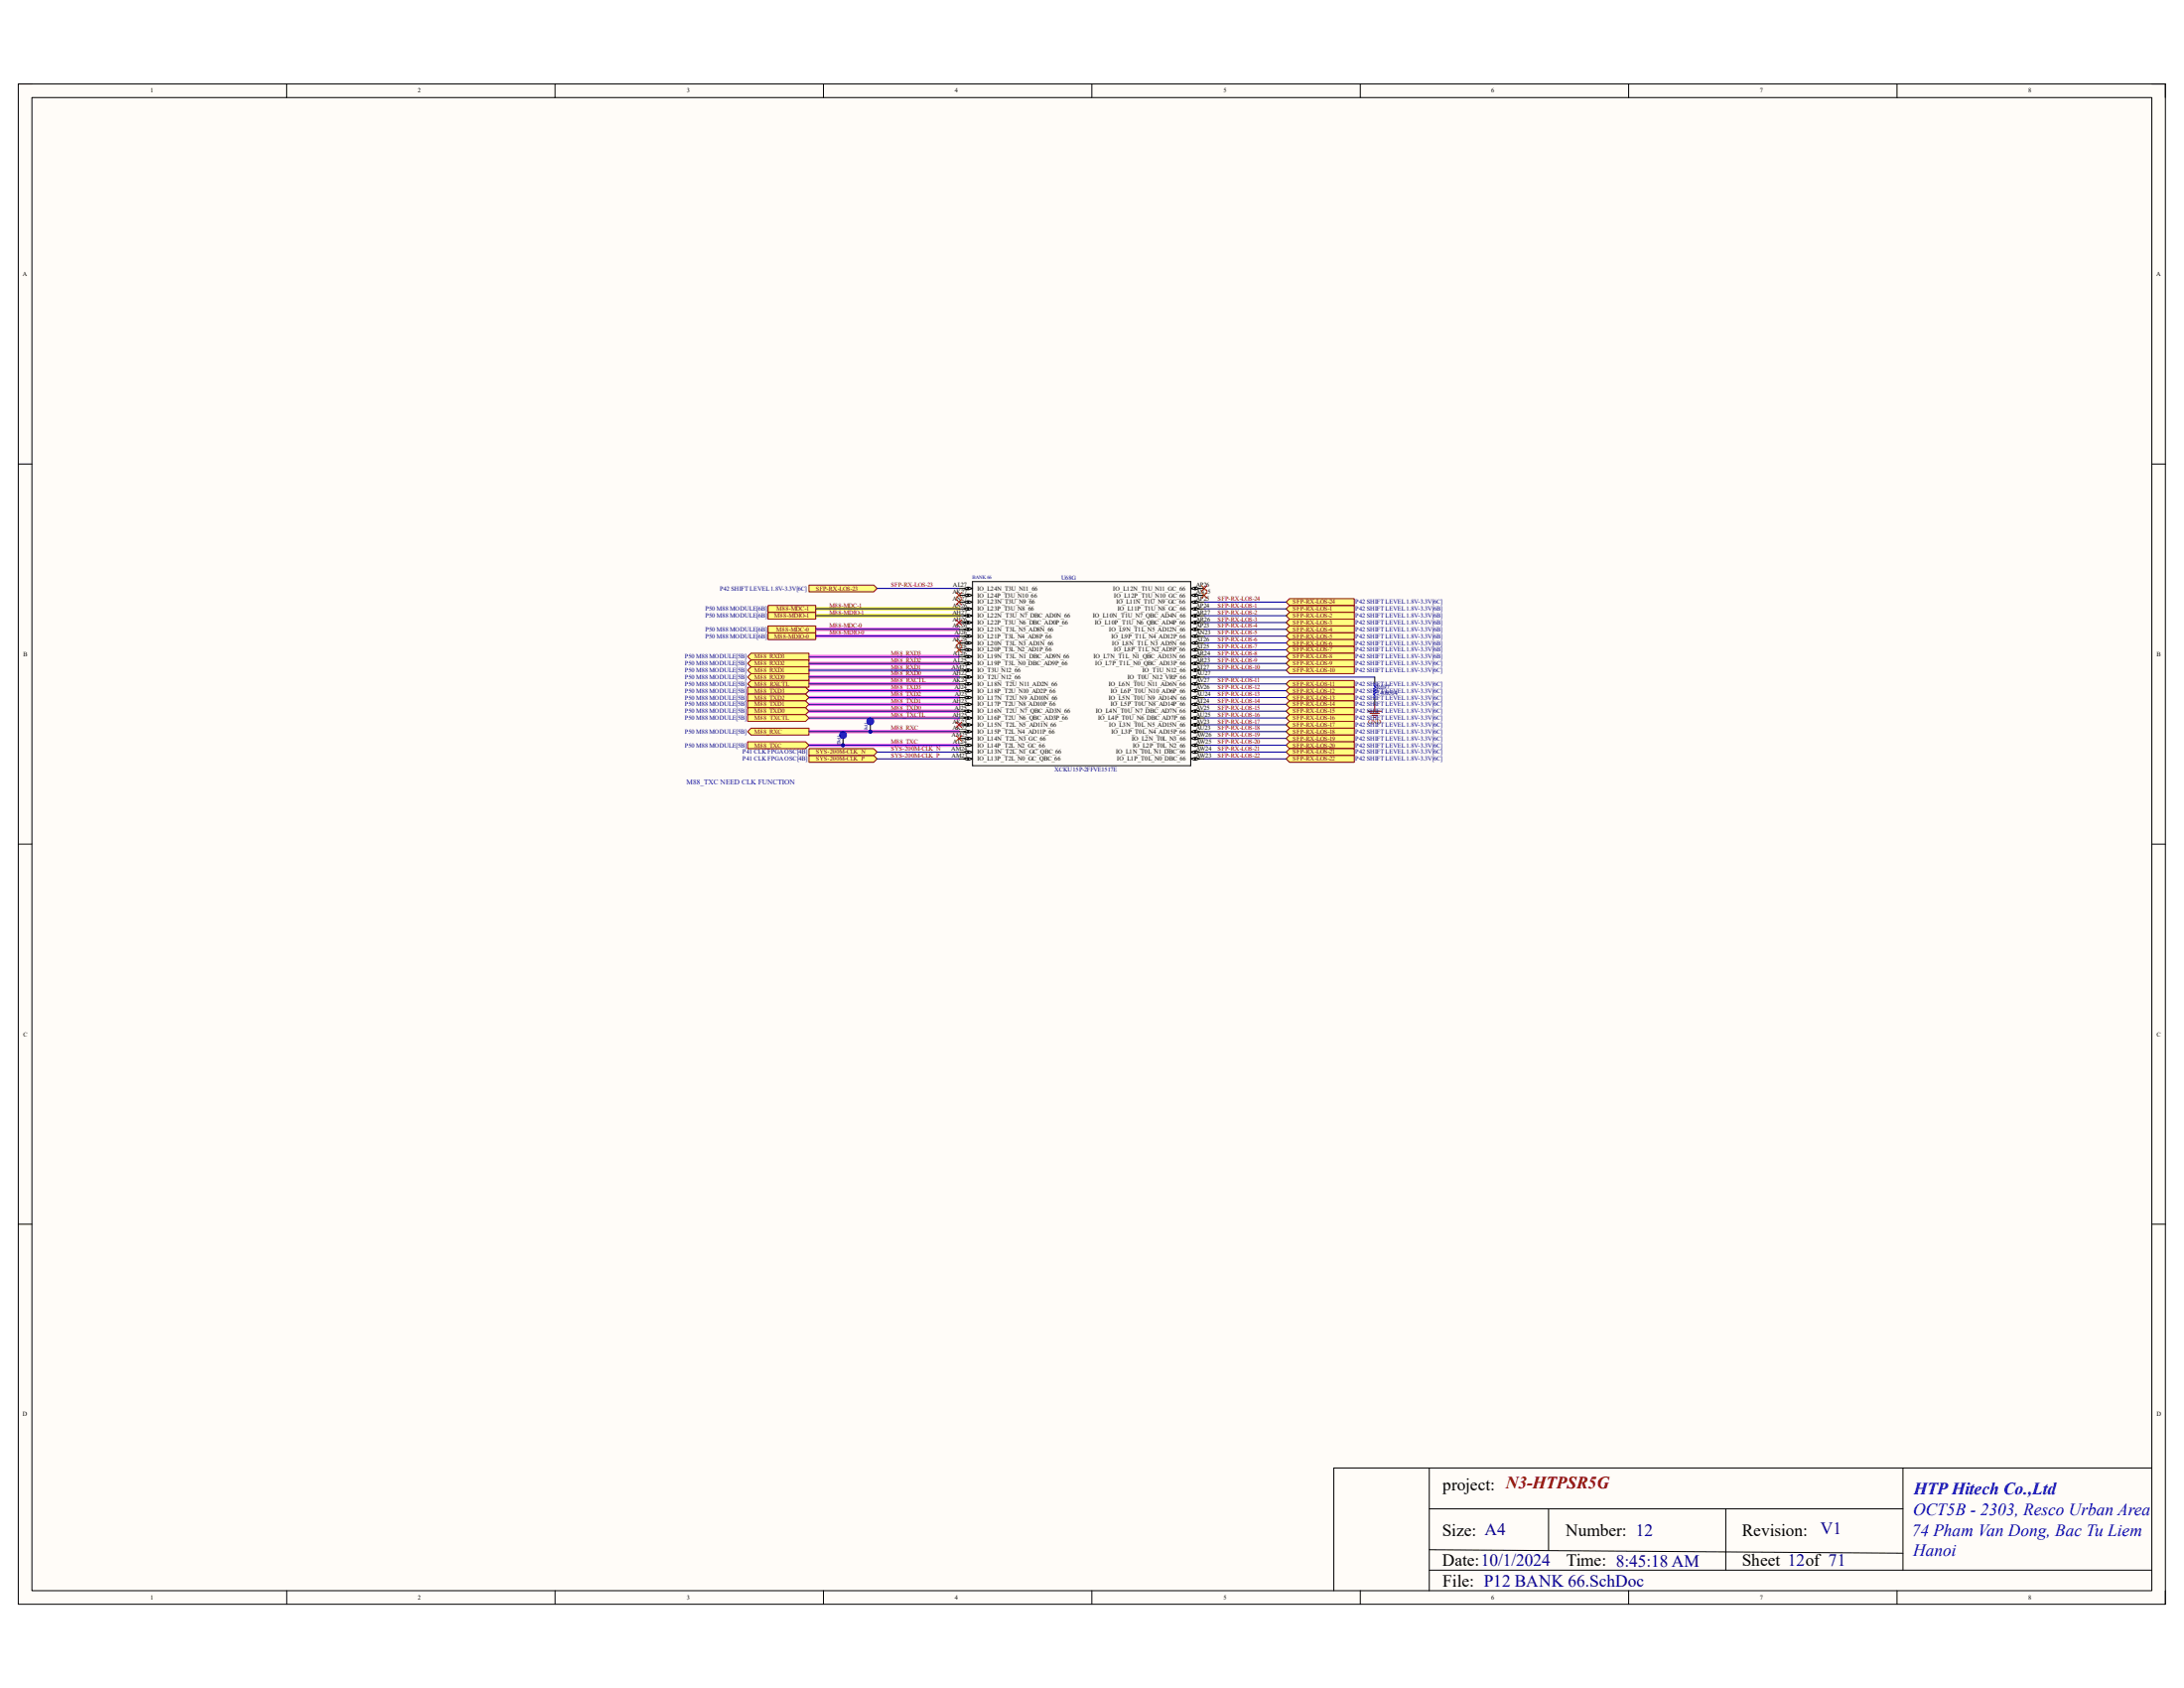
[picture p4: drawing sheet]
<svg xmlns="http://www.w3.org/2000/svg" width="279mm" height="216mm" viewBox="0 0 279 216" stroke-linecap="round" stroke-linejoin="round" font-family="sans-serif">
<path d="M2.3 10.7h274.7v194.5h-274.7z" fill-rule="evenodd" fill="#fffcf8"/>
<path d="M2.3 10.7h274.7v194.5h-274.7z" fill="none" stroke="#000" stroke-width=".13"/>
<path d="M4.1 12.5h271.2v191h-271.2z" fill-rule="evenodd" fill="#fffcf8"/>
<g fill="none" stroke="#000" stroke-width=".13">
<path d="M2.3 10.7h1.8M4.1 12.5h271.2v191h-271.2zM36.7 10.7v1.8M71 10.7v1.8M105.3 10.7v1.8M139.7 10.7v1.8M174 10.7v1.8M208.4 10.7v1.8M242.7 10.7v1.8M275.3 10.7h1.7v1.8M2.3 59.3h1.8M275.3 59.4h1.7"/>
<path d="M124.4 74.4h27.9v23.5h-27.9zM152.3 97.1h1.8M175.9 86.6v.9M175.9 89.2v.9M2.3 108h1.8M275.3 108h1.7M2.3 156.6h1.8M275.3 156.6h1.7M182.8 187.8v15.7M182.8 193h60.6M182.8 198.2l60.6 .5M198.1 193v5.3"/>
<path d="M220.8 193v7.8M243.4 187.8v13M275.3 187.8h-104.7v15.7M36.7 203.5v1.7M71 203.5v1.7M105.3 203.5v1.7M139.7 203.5v1.7M174 203.5v1.7M182.8 200.8h92.5M208.4 203.5v1.7M242.7 203.5v1.7M277 203.5v1.7"/>
</g>
<g fill="none" stroke="#ff6eff" stroke-width=".42">
<path d="M103.5 95.3h19.2M103.5 93.6h19.2M103.5 91.8h19.2M103.5 91h19.2M103.5 90.1h19.2M103.5 89.2h19.2M103.5 88.3h19.2M103.5 87.5h19.2M103.5 86.6h19.2M103.5 85.7h19.2M103.5 84.9h19.2M103.5 84h19.2"/>
<path d="M104.4 81.4h18.3M104.4 80.5h18.3"/>
</g>
<path d="M104.4 78.8h18.3M104.4 77.9h18.3" fill="none" stroke="#ff0" stroke-width=".42"/>
<path d="M175.9 87.5v.3l.1 .1-.3 .2 .3 .2-.3 .1 .3 .2-.3 .2 .2 .1v.3" fill="none" stroke="#00f" stroke-width=".13"/>
<path d="M175 91h1.7M175.3 91.2h1.2M175.5 91.5h.7M175.8 91.7h.2M175.9 90.1v.9" fill="none" stroke="#800000" stroke-width=".13"/>
<path d="M152.3 97.1l.5-.2v.3z" fill="#f8fcff"/>
<path d="M152.3 97.1l.5-.2v.3z" fill="none" stroke="#000" stroke-width=".13"/>
<path d="M152.9 96.9l.6 .2-.6 .1z" fill="#f8fcff"/>
<path d="M152.3 96.2h1.8M152.9 96.9l.6 .2-.6 .1z" fill="none" stroke="#000" stroke-width=".13"/>
<path d="M152.3 96.2l.5-.2v.4z" fill="#f8fcff"/>
<path d="M152.3 96.2l.5-.2v.4z" fill="none" stroke="#000" stroke-width=".13"/>
<path d="M152.9 96l.6 .2-.6 .2z" fill="#f8fcff"/>
<path d="M152.3 95.3h1.8M152.9 96l.6 .2-.6 .2z" fill="none" stroke="#000" stroke-width=".13"/>
<path d="M152.3 95.3l.5-.2v.4z" fill="#f8fcff"/>
<path d="M152.3 95.3l.5-.2v.4z" fill="none" stroke="#000" stroke-width=".13"/>
<path d="M152.9 95.1l.6 .2-.6 .2z" fill="#f8fcff"/>
<path d="M152.3 94.4h1.8M152.9 95.1l.6 .2-.6 .2z" fill="none" stroke="#000" stroke-width=".13"/>
<path d="M152.3 94.4l.5-.1v.3z" fill="#f8fcff"/>
<path d="M152.3 94.4l.5-.1v.3z" fill="none" stroke="#000" stroke-width=".13"/>
<path d="M152.9 94.3l.6 .1-.6 .2z" fill="#f8fcff"/>
<path d="M152.3 93.6h1.8M152.9 94.3l.6 .1-.6 .2z" fill="none" stroke="#000" stroke-width=".13"/>
<path d="M152.3 93.6l.5-.2v.3z" fill="#f8fcff"/>
<path d="M152.3 93.6l.5-.2v.3z" fill="none" stroke="#000" stroke-width=".13"/>
<path d="M152.9 93.4l.6 .2-.6 .1z" fill="#f8fcff"/>
<path d="M152.3 92.7h1.8M152.9 93.4l.6 .2-.6 .1z" fill="none" stroke="#000" stroke-width=".13"/>
<path d="M152.3 92.7l.5-.2v.4z" fill="#f8fcff"/>
<path d="M152.3 92.7l.5-.2v.4z" fill="none" stroke="#000" stroke-width=".13"/>
<path d="M152.9 92.5l.6 .2-.6 .2z" fill="#f8fcff"/>
<path d="M152.3 91.8h1.8M152.9 92.5l.6 .2-.6 .2z" fill="none" stroke="#000" stroke-width=".13"/>
<path d="M152.3 91.8l.5-.1v.3z" fill="#f8fcff"/>
<path d="M152.3 91.8l.5-.1v.3z" fill="none" stroke="#000" stroke-width=".13"/>
<path d="M152.9 91.7l.6 .1-.6 .2z" fill="#f8fcff"/>
<path d="M152.3 91h1.8M152.9 91.7l.6 .1-.6 .2z" fill="none" stroke="#000" stroke-width=".13"/>
<path d="M152.3 91l.5-.2v.3z" fill="#f8fcff"/>
<path d="M152.3 91l.5-.2v.3z" fill="none" stroke="#000" stroke-width=".13"/>
<path d="M152.9 90.8l.6 .2-.6 .1z" fill="#f8fcff"/>
<path d="M152.3 90.1h1.8M152.9 90.8l.6 .2-.6 .1z" fill="none" stroke="#000" stroke-width=".13"/>
<path d="M152.3 90.1l.5-.2v.4z" fill="#f8fcff"/>
<path d="M152.3 90.1l.5-.2v.4z" fill="none" stroke="#000" stroke-width=".13"/>
<path d="M152.9 89.9l.6 .2-.6 .2z" fill="#f8fcff"/>
<path d="M152.3 89.2h1.8M152.9 89.9l.6 .2-.6 .2z" fill="none" stroke="#000" stroke-width=".13"/>
<path d="M152.3 89.2l.5-.2v.4z" fill="#f8fcff"/>
<path d="M152.3 89.2l.5-.2v.4z" fill="none" stroke="#000" stroke-width=".13"/>
<path d="M152.9 89l.6 .2-.6 .2z" fill="#f8fcff"/>
<path d="M152.3 88.3h1.8M152.9 89l.6 .2-.6 .2z" fill="none" stroke="#000" stroke-width=".13"/>
<path d="M152.3 88.3l.5-.1v.3z" fill="#f8fcff"/>
<path d="M152.3 88.3l.5-.1v.3z" fill="none" stroke="#000" stroke-width=".13"/>
<path d="M152.9 88.2l.6 .1-.6 .2z" fill="#f8fcff"/>
<path d="M152.3 87.5h1.8M152.9 88.2l.6 .1-.6 .2z" fill="none" stroke="#000" stroke-width=".13"/>
<path d="M152.3 87.5l.5-.2v.3z" fill="#f8fcff"/>
<path d="M152.3 87.5l.5-.2v.3z" fill="none" stroke="#000" stroke-width=".13"/>
<path d="M152.9 87.3l.6 .2-.6 .1z" fill="#f8fcff"/>
<path d="M152.3 86.6h1.8M152.9 87.3l.6 .2-.6 .1z" fill="none" stroke="#000" stroke-width=".13"/>
<path d="M152.3 86.6l.5-.2v.4z" fill="#f8fcff"/>
<path d="M152.3 86.6l.5-.2v.4z" fill="none" stroke="#000" stroke-width=".13"/>
<path d="M152.9 86.4l.6 .2-.6 .2z" fill="#f8fcff"/>
<path d="M152.3 85.7h1.8M152.9 86.4l.6 .2-.6 .2z" fill="none" stroke="#000" stroke-width=".13"/>
<path d="M152.3 85.7l.5-.1v.3z" fill="#f8fcff"/>
<path d="M152.3 85.7l.5-.1v.3z" fill="none" stroke="#000" stroke-width=".13"/>
<path d="M152.9 85.6l.6 .1-.6 .2z" fill="#f8fcff"/>
<path d="M152.3 84.9h1.8M152.9 85.6l.6 .1-.6 .2z" fill="none" stroke="#000" stroke-width=".13"/>
<path d="M152.3 84.9l.5-.2v.3z" fill="#f8fcff"/>
<path d="M152.3 84.9l.5-.2v.3z" fill="none" stroke="#000" stroke-width=".13"/>
<path d="M152.9 84.7l.6 .2-.6 .1z" fill="#f8fcff"/>
<path d="M152.3 84h1.8M152.9 84.7l.6 .2-.6 .1z" fill="none" stroke="#000" stroke-width=".13"/>
<path d="M152.3 84l.5-.2v.4z" fill="#f8fcff"/>
<path d="M152.3 84l.5-.2v.4z" fill="none" stroke="#000" stroke-width=".13"/>
<path d="M152.9 83.8l.6 .2-.6 .2z" fill="#f8fcff"/>
<path d="M152.3 83.1h1.8M152.9 83.8l.6 .2-.6 .2z" fill="none" stroke="#000" stroke-width=".13"/>
<path d="M152.3 83.1l.5-.2v.4z" fill="#f8fcff"/>
<path d="M152.3 83.1l.5-.2v.4z" fill="none" stroke="#000" stroke-width=".13"/>
<path d="M152.9 82.9l.6 .2-.6 .2z" fill="#f8fcff"/>
<path d="M152.3 82.2h1.8M152.9 82.9l.6 .2-.6 .2z" fill="none" stroke="#000" stroke-width=".13"/>
<path d="M152.3 82.2l.5-.1v.3z" fill="#f8fcff"/>
<path d="M152.3 82.2l.5-.1v.3z" fill="none" stroke="#000" stroke-width=".13"/>
<path d="M152.9 82.1l.6 .1-.6 .2z" fill="#f8fcff"/>
<path d="M152.3 81.4h1.8M152.9 82.1l.6 .1-.6 .2z" fill="none" stroke="#000" stroke-width=".13"/>
<path d="M152.3 81.4l.5-.2v.3z" fill="#f8fcff"/>
<path d="M152.3 81.4l.5-.2v.3z" fill="none" stroke="#000" stroke-width=".13"/>
<path d="M152.9 81.2l.6 .2-.6 .1z" fill="#f8fcff"/>
<path d="M152.3 80.5h1.8M152.9 81.2l.6 .2-.6 .1z" fill="none" stroke="#000" stroke-width=".13"/>
<path d="M152.3 80.5l.5-.2v.4z" fill="#f8fcff"/>
<path d="M152.3 80.5l.5-.2v.4z" fill="none" stroke="#000" stroke-width=".13"/>
<path d="M152.9 80.3l.6 .2-.6 .2z" fill="#f8fcff"/>
<path d="M152.3 79.6h1.8M152.9 80.3l.6 .2-.6 .2z" fill="none" stroke="#000" stroke-width=".13"/>
<path d="M152.3 79.6l.5-.2v.4z" fill="#f8fcff"/>
<path d="M152.3 79.6l.5-.2v.4z" fill="none" stroke="#000" stroke-width=".13"/>
<path d="M152.9 79.4l.6 .2-.6 .2z" fill="#f8fcff"/>
<path d="M152.3 78.8h1.8M152.9 79.4l.6 .2-.6 .2z" fill="none" stroke="#000" stroke-width=".13"/>
<path d="M152.3 78.8l.5-.2v.3z" fill="#f8fcff"/>
<path d="M152.3 78.8l.5-.2v.3z" fill="none" stroke="#000" stroke-width=".13"/>
<path d="M152.9 78.6l.6 .2-.6 .1z" fill="#f8fcff"/>
<path d="M152.3 77.9h1.8M152.9 78.6l.6 .2-.6 .1z" fill="none" stroke="#000" stroke-width=".13"/>
<path d="M152.3 77.9l.5-.2v.4z" fill="#f8fcff"/>
<path d="M152.3 77.9l.5-.2v.4z" fill="none" stroke="#000" stroke-width=".13"/>
<path d="M152.9 77.7l.6 .2-.6 .2z" fill="#f8fcff"/>
<path d="M152.3 77h1.8M152.9 77.7l.6 .2-.6 .2z" fill="none" stroke="#000" stroke-width=".13"/>
<path d="M152.3 77l.5-.2v.4z" fill="#f8fcff"/>
<path d="M152.3 77l.5-.2v.4z" fill="none" stroke="#000" stroke-width=".13"/>
<path d="M152.9 76.8l.6 .2-.6 .2z" fill="#f8fcff"/>
<path d="M152.3 76.1h1.8M152.9 76.8l.6 .2-.6 .2z" fill="none" stroke="#000" stroke-width=".13"/>
<path d="M152.3 76.1l.5-.1v.3z" fill="#f8fcff"/>
<path d="M152.3 76.1l.5-.1v.3z" fill="none" stroke="#000" stroke-width=".13"/>
<path d="M152.9 76l.6 .1-.6 .2z" fill="#f8fcff"/>
<path d="M152.3 75.3h1.8M152.9 76l.6 .1-.6 .2z" fill="none" stroke="#000" stroke-width=".13"/>
<path d="M152.3 75.3l.5-.2v.3z" fill="#f8fcff"/>
<path d="M152.3 75.3l.5-.2v.3z" fill="none" stroke="#000" stroke-width=".13"/>
<path d="M152.9 75.1l.6 .2-.6 .1z" fill="#f8fcff"/>
<path d="M152.9 75.1l.6 .2-.6 .1zM122.7 97.1h1.7" fill="none" stroke="#000" stroke-width=".13"/>
<path d="M123.9 96.9l.5 .2-.5 .1z" fill="#f8fcff"/>
<path d="M123.9 96.9l.5 .2-.5 .1z" fill="none" stroke="#000" stroke-width=".13"/>
<path d="M123.3 97.1l.5-.2v.3z" fill="#f8fcff"/>
<path d="M122.7 96.2h1.7M123.3 97.1l.5-.2v.3z" fill="none" stroke="#000" stroke-width=".13"/>
<path d="M123.9 96l.5 .2-.5 .2z" fill="#f8fcff"/>
<path d="M123.9 96l.5 .2-.5 .2z" fill="none" stroke="#000" stroke-width=".13"/>
<path d="M123.3 96.2l.5-.2v.4z" fill="#f8fcff"/>
<path d="M122.7 95.3h1.7M123.3 96.2l.5-.2v.4z" fill="none" stroke="#000" stroke-width=".13"/>
<path d="M123.9 95.1l.5 .2-.5 .2z" fill="#f8fcff"/>
<path d="M123.9 95.1l.5 .2-.5 .2z" fill="none" stroke="#000" stroke-width=".13"/>
<path d="M123.3 95.3l.5-.2v.4z" fill="#f8fcff"/>
<path d="M122.7 94.4h1.7M123.3 95.3l.5-.2v.4z" fill="none" stroke="#000" stroke-width=".13"/>
<path d="M123.9 94.3l.5 .1-.5 .2z" fill="#f8fcff"/>
<path d="M123.9 94.3l.5 .1-.5 .2z" fill="none" stroke="#000" stroke-width=".13"/>
<path d="M123.3 94.4l.5-.1v.3z" fill="#f8fcff"/>
<path d="M122.7 93.6h1.7M123.3 94.4l.5-.1v.3z" fill="none" stroke="#000" stroke-width=".13"/>
<path d="M123.9 93.4l.5 .2-.5 .1z" fill="#f8fcff"/>
<path d="M123.9 93.4l.5 .2-.5 .1z" fill="none" stroke="#000" stroke-width=".13"/>
<path d="M123.3 93.6l.5-.2v.3z" fill="#f8fcff"/>
<path d="M122.7 92.7h1.7M123.3 93.6l.5-.2v.3z" fill="none" stroke="#000" stroke-width=".13"/>
<path d="M123.9 92.5l.5 .2-.5 .2z" fill="#f8fcff"/>
<path d="M123.9 92.5l.5 .2-.5 .2z" fill="none" stroke="#000" stroke-width=".13"/>
<path d="M123.3 92.7l.5-.2v.4z" fill="#f8fcff"/>
<path d="M122.7 91.8h1.7M123.3 92.7l.5-.2v.4z" fill="none" stroke="#000" stroke-width=".13"/>
<path d="M123.9 91.7l.5 .1-.5 .2z" fill="#f8fcff"/>
<path d="M123.9 91.7l.5 .1-.5 .2z" fill="none" stroke="#000" stroke-width=".13"/>
<path d="M123.3 91.8l.5-.1v.3z" fill="#f8fcff"/>
<path d="M122.7 91h1.7M123.3 91.8l.5-.1v.3z" fill="none" stroke="#000" stroke-width=".13"/>
<path d="M123.9 90.8l.5 .2-.5 .1z" fill="#f8fcff"/>
<path d="M123.9 90.8l.5 .2-.5 .1z" fill="none" stroke="#000" stroke-width=".13"/>
<path d="M123.3 91l.5-.2v.3z" fill="#f8fcff"/>
<path d="M122.7 90.1h1.7M123.3 91l.5-.2v.3z" fill="none" stroke="#000" stroke-width=".13"/>
<path d="M123.9 89.9l.5 .2-.5 .2z" fill="#f8fcff"/>
<path d="M123.9 89.9l.5 .2-.5 .2z" fill="none" stroke="#000" stroke-width=".13"/>
<path d="M123.3 90.1l.5-.2v.4z" fill="#f8fcff"/>
<path d="M122.7 89.2h1.7M123.3 90.1l.5-.2v.4z" fill="none" stroke="#000" stroke-width=".13"/>
<path d="M123.9 89l.5 .2-.5 .2z" fill="#f8fcff"/>
<path d="M123.9 89l.5 .2-.5 .2z" fill="none" stroke="#000" stroke-width=".13"/>
<path d="M123.3 89.2l.5-.2v.4z" fill="#f8fcff"/>
<path d="M122.7 88.3h1.7M123.3 89.2l.5-.2v.4z" fill="none" stroke="#000" stroke-width=".13"/>
<path d="M123.9 88.2l.5 .1-.5 .2z" fill="#f8fcff"/>
<path d="M123.9 88.2l.5 .1-.5 .2z" fill="none" stroke="#000" stroke-width=".13"/>
<path d="M123.3 88.3l.5-.1v.3z" fill="#f8fcff"/>
<path d="M122.7 87.5h1.7M123.3 88.3l.5-.1v.3z" fill="none" stroke="#000" stroke-width=".13"/>
<path d="M123.9 87.3l.5 .2-.5 .1z" fill="#f8fcff"/>
<path d="M123.9 87.3l.5 .2-.5 .1z" fill="none" stroke="#000" stroke-width=".13"/>
<path d="M123.3 87.5l.5-.2v.3z" fill="#f8fcff"/>
<path d="M122.7 86.6h1.7M123.3 87.5l.5-.2v.3z" fill="none" stroke="#000" stroke-width=".13"/>
<path d="M123.9 86.4l.5 .2-.5 .2z" fill="#f8fcff"/>
<path d="M123.9 86.4l.5 .2-.5 .2z" fill="none" stroke="#000" stroke-width=".13"/>
<path d="M123.3 86.6l.5-.2v.4z" fill="#f8fcff"/>
<path d="M122.7 85.7h1.7M123.3 86.6l.5-.2v.4z" fill="none" stroke="#000" stroke-width=".13"/>
<path d="M123.9 85.6l.5 .1-.5 .2z" fill="#f8fcff"/>
<path d="M123.9 85.6l.5 .1-.5 .2z" fill="none" stroke="#000" stroke-width=".13"/>
<path d="M123.3 85.7l.5-.1v.3z" fill="#f8fcff"/>
<path d="M122.7 84.9h1.7M123.3 85.7l.5-.1v.3z" fill="none" stroke="#000" stroke-width=".13"/>
<path d="M123.9 84.7l.5 .2-.5 .1z" fill="#f8fcff"/>
<path d="M123.9 84.7l.5 .2-.5 .1z" fill="none" stroke="#000" stroke-width=".13"/>
<path d="M123.3 84.9l.5-.2v.3z" fill="#f8fcff"/>
<path d="M122.7 84h1.7M123.3 84.9l.5-.2v.3z" fill="none" stroke="#000" stroke-width=".13"/>
<path d="M123.9 83.8l.5 .2-.5 .2z" fill="#f8fcff"/>
<path d="M123.9 83.8l.5 .2-.5 .2z" fill="none" stroke="#000" stroke-width=".13"/>
<path d="M123.3 84l.5-.2v.4z" fill="#f8fcff"/>
<path d="M122.7 83.1h1.7M123.3 84l.5-.2v.4z" fill="none" stroke="#000" stroke-width=".13"/>
<path d="M123.9 82.9l.5 .2-.5 .2z" fill="#f8fcff"/>
<path d="M123.9 82.9l.5 .2-.5 .2z" fill="none" stroke="#000" stroke-width=".13"/>
<path d="M123.3 83.1l.5-.2v.4z" fill="#f8fcff"/>
<path d="M122.7 82.2h1.7M123.3 83.1l.5-.2v.4z" fill="none" stroke="#000" stroke-width=".13"/>
<path d="M123.9 82.1l.5 .1-.5 .2z" fill="#f8fcff"/>
<path d="M123.9 82.1l.5 .1-.5 .2z" fill="none" stroke="#000" stroke-width=".13"/>
<path d="M123.3 82.2l.5-.1v.3z" fill="#f8fcff"/>
<path d="M122.7 81.4h1.7M123.3 82.2l.5-.1v.3z" fill="none" stroke="#000" stroke-width=".13"/>
<path d="M123.9 81.2l.5 .2-.5 .1z" fill="#f8fcff"/>
<path d="M123.9 81.2l.5 .2-.5 .1z" fill="none" stroke="#000" stroke-width=".13"/>
<path d="M123.3 81.4l.5-.2v.3z" fill="#f8fcff"/>
<path d="M122.7 80.5h1.7M123.3 81.4l.5-.2v.3z" fill="none" stroke="#000" stroke-width=".13"/>
<path d="M123.9 80.3l.5 .2-.5 .2z" fill="#f8fcff"/>
<path d="M123.9 80.3l.5 .2-.5 .2z" fill="none" stroke="#000" stroke-width=".13"/>
<path d="M123.3 80.5l.5-.2v.4z" fill="#f8fcff"/>
<path d="M122.7 79.6h1.7M123.3 80.5l.5-.2v.4z" fill="none" stroke="#000" stroke-width=".13"/>
<path d="M123.9 79.4l.5 .2-.5 .2z" fill="#f8fcff"/>
<path d="M123.9 79.4l.5 .2-.5 .2z" fill="none" stroke="#000" stroke-width=".13"/>
<path d="M123.3 79.6l.5-.2v.4z" fill="#f8fcff"/>
<path d="M122.7 78.8h1.7M123.3 79.6l.5-.2v.4z" fill="none" stroke="#000" stroke-width=".13"/>
<path d="M123.9 78.6l.5 .2-.5 .1z" fill="#f8fcff"/>
<path d="M123.9 78.6l.5 .2-.5 .1z" fill="none" stroke="#000" stroke-width=".13"/>
<path d="M123.3 78.8l.5-.2v.3z" fill="#f8fcff"/>
<path d="M122.7 77.9h1.7M123.3 78.8l.5-.2v.3z" fill="none" stroke="#000" stroke-width=".13"/>
<path d="M123.9 77.7l.5 .2-.5 .2z" fill="#f8fcff"/>
<path d="M123.9 77.7l.5 .2-.5 .2z" fill="none" stroke="#000" stroke-width=".13"/>
<path d="M123.3 77.9l.5-.2v.4z" fill="#f8fcff"/>
<path d="M122.7 77h1.7M123.3 77.9l.5-.2v.4z" fill="none" stroke="#000" stroke-width=".13"/>
<path d="M123.9 76.8l.5 .2-.5 .2z" fill="#f8fcff"/>
<path d="M123.9 76.8l.5 .2-.5 .2z" fill="none" stroke="#000" stroke-width=".13"/>
<path d="M123.3 77l.5-.2v.4z" fill="#f8fcff"/>
<path d="M122.7 76.1h1.7M123.3 77l.5-.2v.4z" fill="none" stroke="#000" stroke-width=".13"/>
<path d="M123.9 76l.5 .1-.5 .2z" fill="#f8fcff"/>
<path d="M123.9 76l.5 .1-.5 .2z" fill="none" stroke="#000" stroke-width=".13"/>
<path d="M123.3 76.1l.5-.1v.3z" fill="#f8fcff"/>
<path d="M122.7 75.3h1.7M123.3 76.1l.5-.1v.3z" fill="none" stroke="#000" stroke-width=".13"/>
<path d="M123.9 75.1l.5 .2-.5 .1z" fill="#f8fcff"/>
<path d="M123.9 75.1l.5 .2-.5 .1z" fill="none" stroke="#000" stroke-width=".13"/>
<path d="M123.3 75.3l.5-.2v.3z" fill="#f8fcff"/>
<path d="M123.3 75.3l.5-.2v.3z" fill="none" stroke="#000" stroke-width=".13"/>
<path d="M103.5 96.6h8.3l.4 .5-.4 .4h-8.3z" fill-rule="evenodd" fill="#ffff80"/>
<path d="M103.5 96.6h8.3l.4 .5-.4 .4h-8.3z" fill="none" stroke="#800000" stroke-width=".13"/>
<path d="M103.5 95.8h8.3l.4 .4-.4 .4h-8.3z" fill-rule="evenodd" fill="#ffff80"/>
<path d="M103.5 95.8h8.3l.4 .4-.4 .4h-8.3z" fill="none" stroke="#800000" stroke-width=".13"/>
<path d="M95.6 84l.5-.5h7.4v.9h-7.4z" fill-rule="evenodd" fill="#ffff80"/>
<path d="M95.6 84l.5-.5h7.4v.9h-7.4z" fill="none" stroke="#800000" stroke-width=".13"/>
<path d="M95.6 84.9l.5-.5h7.4v.9h-7.4z" fill-rule="evenodd" fill="#ffff80"/>
<path d="M95.6 84.9l.5-.5h7.4v.9h-7.4z" fill="none" stroke="#800000" stroke-width=".13"/>
<path d="M95.6 85.7l.5-.4h7.4v.9h-7.4z" fill-rule="evenodd" fill="#ffff80"/>
<path d="M95.6 85.7l.5-.4h7.4v.9h-7.4z" fill="none" stroke="#800000" stroke-width=".13"/>
<path d="M95.6 86.6l.5-.4h7.4v.8h-7.4z" fill-rule="evenodd" fill="#ffff80"/>
<path d="M95.6 86.6l.5-.4h7.4v.8h-7.4z" fill="none" stroke="#800000" stroke-width=".13"/>
<path d="M95.6 87.5l.5-.5h7.4v.9h-7.4z" fill-rule="evenodd" fill="#ffff80"/>
<path d="M95.6 87.5l.5-.5h7.4v.9h-7.4z" fill="none" stroke="#800000" stroke-width=".13"/>
<path d="M95.6 93.6l.5-.5h7.4v.9h-7.4z" fill-rule="evenodd" fill="#ffff80"/>
<path d="M95.6 93.6l.5-.5h7.4v.9h-7.4z" fill="none" stroke="#800000" stroke-width=".13"/>
<path d="M95.6 87.9h7.5l.4 .4-.4 .5h-7.5z" fill-rule="evenodd" fill="#ffff80"/>
<path d="M95.6 87.9h7.5l.4 .4-.4 .5h-7.5z" fill="none" stroke="#800000" stroke-width=".13"/>
<path d="M95.6 88.8h7.5l.4 .4-.4 .5h-7.5z" fill-rule="evenodd" fill="#ffff80"/>
<path d="M95.6 88.8h7.5l.4 .4-.4 .5h-7.5z" fill="none" stroke="#800000" stroke-width=".13"/>
<path d="M95.6 89.7h7.5l.4 .4-.4 .4h-7.5z" fill-rule="evenodd" fill="#ffff80"/>
<path d="M95.6 89.7h7.5l.4 .4-.4 .4h-7.5z" fill="none" stroke="#800000" stroke-width=".13"/>
<path d="M95.6 90.5h7.5l.4 .5-.4 .4h-7.5z" fill-rule="evenodd" fill="#ffff80"/>
<path d="M95.6 90.5h7.5l.4 .5-.4 .4h-7.5z" fill="none" stroke="#800000" stroke-width=".13"/>
<path d="M95.6 91.4h7.5l.4 .4-.4 .5h-7.5z" fill-rule="evenodd" fill="#ffff80"/>
<path d="M95.6 91.4h7.5l.4 .4-.4 .5h-7.5z" fill="none" stroke="#800000" stroke-width=".13"/>
<path d="M95.6 94.9h7.5l.4 .4-.4 .5h-7.5z" fill-rule="evenodd" fill="#ffff80"/>
<path d="M95.6 94.9h7.5l.4 .4-.4 .5h-7.5z" fill="none" stroke="#800000" stroke-width=".13"/>
<path d="M164.5 77.9l.5-.5h8.3v.9h-8.3z" fill-rule="evenodd" fill="#ffff80"/>
<path d="M164.5 77.9l.5-.5h8.3v.9h-8.3z" fill="none" stroke="#800000" stroke-width=".13"/>
<path d="M164.5 78.8l.5-.5h8.3v.9h-8.3z" fill-rule="evenodd" fill="#ffff80"/>
<path d="M164.5 78.8l.5-.5h8.3v.9h-8.3z" fill="none" stroke="#800000" stroke-width=".13"/>
<path d="M165 79.2h8.3v.9h-8.3l-.5-.5z" fill-rule="evenodd" fill="#ffff80"/>
<path d="M165 79.2h8.3v.9h-8.3l-.5-.5z" fill="none" stroke="#800000" stroke-width=".13"/>
<path d="M165 80.1h8.3v.8h-8.3l-.5-.4z" fill-rule="evenodd" fill="#ffff80"/>
<path d="M165 80.1h8.3v.8h-8.3l-.5-.4z" fill="none" stroke="#800000" stroke-width=".13"/>
<path d="M164.5 81.4l.5-.5h8.3v.9h-8.3z" fill-rule="evenodd" fill="#ffff80"/>
<path d="M164.5 81.4l.5-.5h8.3v.9h-8.3z" fill="none" stroke="#800000" stroke-width=".13"/>
<path d="M164.5 82.2l.5-.4h8.3v.9h-8.3z" fill-rule="evenodd" fill="#ffff80"/>
<path d="M164.5 82.2l.5-.4h8.3v.9h-8.3z" fill="none" stroke="#800000" stroke-width=".13"/>
<path d="M164.5 83.1l.5-.4h8.3v.8h-8.3z" fill-rule="evenodd" fill="#ffff80"/>
<path d="M164.5 83.1l.5-.4h8.3v.8h-8.3z" fill="none" stroke="#800000" stroke-width=".13"/>
<path d="M165 83.5h8.3v.9h-8.3l-.5-.4z" fill-rule="evenodd" fill="#ffff80"/>
<path d="M165 83.5h8.3v.9h-8.3l-.5-.4z" fill="none" stroke="#800000" stroke-width=".13"/>
<path d="M165 84.4h8.3v.9h-8.3l-.5-.4z" fill-rule="evenodd" fill="#ffff80"/>
<path d="M165 84.4h8.3v.9h-8.3l-.5-.4z" fill="none" stroke="#800000" stroke-width=".13"/>
<path d="M164.5 85.7l.5-.4h8.3v.9h-8.3z" fill-rule="evenodd" fill="#ffff80"/>
<path d="M164.5 85.7l.5-.4h8.3v.9h-8.3z" fill="none" stroke="#800000" stroke-width=".13"/>
<path d="M164.5 87.5l.5-.5h8.3v.9h-8.3z" fill-rule="evenodd" fill="#ffff80"/>
<path d="M164.5 87.5l.5-.5h8.3v.9h-8.3z" fill="none" stroke="#800000" stroke-width=".13"/>
<path d="M165 87.9h8.3v.9h-8.3l-.5-.5z" fill-rule="evenodd" fill="#ffff80"/>
<path d="M165 87.9h8.3v.9h-8.3l-.5-.5z" fill="none" stroke="#800000" stroke-width=".13"/>
<path d="M165 88.8h8.3v.9h-8.3l-.5-.5z" fill-rule="evenodd" fill="#ffff80"/>
<path d="M165 88.8h8.3v.9h-8.3l-.5-.5z" fill="none" stroke="#800000" stroke-width=".13"/>
<path d="M165 89.7h8.3v.8h-8.3l-.5-.4z" fill-rule="evenodd" fill="#ffff80"/>
<path d="M165 89.7h8.3v.8h-8.3l-.5-.4z" fill="none" stroke="#800000" stroke-width=".13"/>
<path d="M164.5 91l.5-.5h8.3v.9h-8.3z" fill-rule="evenodd" fill="#ffff80"/>
<path d="M164.5 91l.5-.5h8.3v.9h-8.3z" fill="none" stroke="#800000" stroke-width=".13"/>
<path d="M164.5 91.8l.5-.4h8.3v.9h-8.3z" fill-rule="evenodd" fill="#ffff80"/>
<path d="M164.5 91.8l.5-.4h8.3v.9h-8.3z" fill="none" stroke="#800000" stroke-width=".13"/>
<path d="M165 92.3h8.3v.8h-8.3l-.5-.4z" fill-rule="evenodd" fill="#ffff80"/>
<path d="M165 92.3h8.3v.8h-8.3l-.5-.4z" fill="none" stroke="#800000" stroke-width=".13"/>
<path d="M165 93.1h8.3v.9h-8.3l-.5-.4z" fill-rule="evenodd" fill="#ffff80"/>
<path d="M165 93.1h8.3v.9h-8.3l-.5-.4z" fill="none" stroke="#800000" stroke-width=".13"/>
<path d="M164.5 94.4l.5-.4h8.3v.9h-8.3z" fill-rule="evenodd" fill="#ffff80"/>
<path d="M164.5 94.4l.5-.4h8.3v.9h-8.3z" fill="none" stroke="#800000" stroke-width=".13"/>
<path d="M164.5 95.3l.5-.4h8.3v.9h-8.3z" fill-rule="evenodd" fill="#ffff80"/>
<path d="M164.5 95.3l.5-.4h8.3v.9h-8.3z" fill="none" stroke="#800000" stroke-width=".13"/>
<path d="M164.5 96.2l.5-.4h8.3v.8h-8.3z" fill-rule="evenodd" fill="#ffff80"/>
<path d="M164.5 96.2l.5-.4h8.3v.8h-8.3z" fill="none" stroke="#800000" stroke-width=".13"/>
<path d="M165 96.6h8.3v.9h-8.3l-.5-.4z" fill-rule="evenodd" fill="#ffff80"/>
<path d="M165 96.6h8.3v.9h-8.3l-.5-.4z" fill="none" stroke="#800000" stroke-width=".13"/>
<path d="M103.5 74.8h8.3l.4 .5-.4 .4h-8.3z" fill-rule="evenodd" fill="#ffff80"/>
<path d="M103.5 74.8h8.3l.4 .5-.4 .4h-8.3z" fill="none" stroke="#800000" stroke-width=".13"/>
<path d="M165 76.6h8.3v.8h-8.3l-.5-.4z" fill-rule="evenodd" fill="#ffff80"/>
<path d="M165 76.6h8.3v.8h-8.3l-.5-.4z" fill="none" stroke="#800000" stroke-width=".13"/>
<circle cx="107.8" cy="95.3" r=".17" fill="#000080"/>
<circle cx="107.8" cy="95.3" r=".17" fill="none" stroke="#000080" stroke-width=".13"/>
<circle cx="107.9" cy="94" r=".44" fill="#00f"/>
<circle cx="107.9" cy="94" r=".44" fill="none" stroke="#00f" stroke-width=".13"/>
<path d="M107.8 94.4v.9" fill="none" stroke="#000" stroke-width=".13"/>
<circle cx="107.8" cy="95.3" r=".17" fill="#000080"/>
<circle cx="107.8" cy="95.3" r=".17" fill="none" stroke="#000080" stroke-width=".13"/>
<circle cx="111.3" cy="93.6" r=".17" fill="#000080"/>
<circle cx="111.3" cy="93.6" r=".17" fill="none" stroke="#000080" stroke-width=".13"/>
<circle cx="111.3" cy="92.3" r=".44" fill="#00f"/>
<circle cx="111.3" cy="92.3" r=".44" fill="none" stroke="#00f" stroke-width=".13"/>
<path d="M111.3 92.7v.9" fill="none" stroke="#000" stroke-width=".13"/>
<circle cx="111.3" cy="93.6" r=".17" fill="#000080"/>
<circle cx="111.3" cy="93.6" r=".17" fill="none" stroke="#000080" stroke-width=".13"/>
<path d="M98.3 80.9h6.1v.9h-6.1z" fill-rule="evenodd" fill="#ffff80"/>
<path d="M98.3 80.9h6.1v.9h-6.1z" fill="none" stroke="#800000" stroke-width=".13"/>
<path d="M98.3 80.1h6.1v.8h-6.1z" fill-rule="evenodd" fill="#ffff80"/>
<path d="M98.3 80.1h6.1v.8h-6.1z" fill="none" stroke="#800000" stroke-width=".13"/>
<path d="M98.3 78.3h6.1v.9h-6.1z" fill-rule="evenodd" fill="#ffff80"/>
<path d="M98.3 78.3h6.1v.9h-6.1z" fill="none" stroke="#800000" stroke-width=".13"/>
<path d="M98.3 77.4h6.1v.9h-6.1z" fill-rule="evenodd" fill="#ffff80"/>
<path d="M98.3 77.4h6.1v.9h-6.1z" fill="none" stroke="#800000" stroke-width=".13"/>
<path d="M154.1 77.9h10.4M103.5 95.3h19.2" fill="none" stroke="#000080" stroke-width=".13"/>
<circle cx="107.8" cy="95.3" r=".17" fill="#000080"/>
<g fill="none" stroke="#000080" stroke-width=".13">
<path d="M103.5 93.6h19.2"/>
<circle cx="107.8" cy="95.3" r=".17"/>
</g>
<circle cx="111.3" cy="93.6" r=".17" fill="#000080"/>
<g fill="none" stroke="#000080" stroke-width=".13">
<path d="M104.4 78.8h18.3M104.4 77.9h18.3M112.2 75.3h10.5M154.1 78.8h10.4M154.1 79.6h10.4M154.1 77h10.4M103.5 91.8h19.2M103.5 91h19.2M103.5 90.1h19.2M103.5 89.2h19.2M103.5 88.3h19.2M103.5 87.5h19.2"/>
<path d="M103.5 86.6h19.2M103.5 85.7h19.2M103.5 84.9h19.2M103.5 84h19.2M104.4 81.4h18.3M104.4 80.5h18.3M112.2 97.1h10.5M112.2 96.2h10.5M154.1 91.8h10.4M154.1 91h10.4M154.1 90.1h10.4M154.1 89.2h10.4"/>
<path d="M154.1 88.3h10.4M154.1 87.5h10.4M154.1 85.7h10.4M154.1 84.9h10.4M154.1 84h10.4M154.1 81.4h10.4M154.1 80.5h10.4M154.1 97.1h10.4M154.1 96.2h10.4M154.1 95.3h10.4M154.1 94.4h10.4M154.1 93.6h10.4"/>
<path d="M154.1 92.7h10.4M154.1 83.1h10.4M154.1 82.2h10.4M154.1 86.6h21.8"/>
<circle cx="111.3" cy="93.6" r=".17"/>
</g>
<g fill="none" stroke="#f00" stroke-width=".13">
<path d="M122.3 75.8l.7 .7M122.3 76.7l.7 .7M122.3 79.3l.7 .7M123 75.8l-.7 .7M123 76.7l-.7 .7M123 79.3l-.7 .7M153.7 74.9l.7 .7M153.7 75.8l.7 .7M154.4 74.9l-.7 .7M154.4 75.8l-.7 .7M122.3 81.9l.7 .7M122.3 82.8l.7 .7"/>
<path d="M122.3 92.4l.7 .7M122.3 94.1l.7 .7M123 81.9l-.7 .7M123 82.8l-.7 .7M123 92.4l-.7 .7M123 94.1l-.7 .7"/>
</g>
<g font-size="2.2">
<text x="184.6" y="190.6">project: N3-HTPSR5G</text>
<text x="184.5" y="196.4">Size: A4</text>
<text x="200.3" y="196.4">Number: 12</text>
<text x="222.8" y="196.4">Revision:</text>
<text x="184.5" y="200.3">Date:10/1/2024</text>
<text x="184.6" y="202.9">File: P12 BANK 66.SchDoc</text>
<text x="200.4" y="200.3">Time: 8:45:18 AM</text>
<text x="222.8" y="200.3">Sheet 12of 71</text>
</g>
<g font-size="2.2" fill="#00f">
<text x="244.8" y="191.2">HTP Hitech Co.,Ltd</text>
<text x="244.6" y="196.5">74 Pham Van Dong, Bac Tu Liem</text>
<text x="244.7" y="193.8">OCT5B - 2303, Resco Urban Area</text>
<text x="244.7" y="199.1">Hanoi</text>
</g>
<text font-size="2.2" fill="#000080" x="232.9" y="196.3">V1</text>
<text font-size=".9" fill="#00f" x="87.8" y="100.3">M88_TXC NEED CLK FUNCTION</text>
<g font-size=".8">
<text x="19.2" y="11.9">1</text>
<text x="53.5" y="11.9">2</text>
<text x="87.8" y="11.9">3</text>
<text x="122.1" y="11.9">4</text>
<text x="156.5" y="11.9">5</text>
<text x="190.8" y="11.9">6</text>
<text x="225.1" y="11.9">7</text>
<text x="259.5" y="11.9">8</text>
<text x="2.9" y="35.3">A</text>
<text x="275.8" y="35.3">A</text>
<text x="121.8" y="77.7">AN26</text>
<text x="121.8" y="76.8">AN27</text>
<text x="121.8" y="75.9">AK27</text>
<text x="121.9" y="75.1">AL27</text>
<text x="125" y="77.3">IO_L23N_T3U_N9_66</text>
<text x="125" y="76.4">IO_L24P_T3U_N10_66</text>
<text x="125" y="75.5">IO_L24N_T3U_N11_66</text>
<text x="142.4" y="75.5">IO_L12N_T1U_N11_GC_66</text>
<text x="142.5" y="76.4">IO_L12P_T1U_N10_GC_66</text>
<text x="142.8" y="77.3">IO_L11N_T1U_N9_GC_66</text>
<text x="153" y="77.7">AP24</text>
<text x="153" y="76.8">AP25</text>
<text x="153" y="75.9">AN25</text>
<text x="153" y="75.1">AP26</text>
<text x="3" y="83.9">B</text>
<text x="121.8" y="82">AK28</text>
<text x="121.8" y="80.3">AK26</text>
<text x="121.8" y="79.5">AH26</text>
<text x="121.8" y="78.6">AH27</text>
<text x="121.9" y="83.8">AL26</text>
<text x="122.1" y="82.9">AJ28</text>
<text x="122.1" y="81.2">AJ26</text>
<text x="125" y="83.4">IO_L20P_T3L_N2_AD1P_66</text>
<text x="125" y="82.5">IO_L20N_T3L_N3_AD1N_66</text>
<text x="125" y="81.6">IO_L21P_T3L_N4_AD8P_66</text>
<text x="125" y="80.8">IO_L21N_T3L_N5_AD8N_66</text>
<text x="125" y="79.9">IO_L22P_T3U_N6_DBC_AD0P_66</text>
<text x="125" y="79">IO_L22N_T3U_N7_DBC_AD0N_66</text>
<text x="125" y="78.1">IO_L23P_T3U_N8_66</text>
<text x="139.8" y="79">IO_L10N_T1U_N7_QBC_AD4N_66</text>
<text x="140" y="79.9">IO_L10P_T1U_N6_QBC_AD4P_66</text>
<text x="141.9" y="80.8">IO_L9N_T1L_N5_AD12N_66</text>
<text x="142.2" y="81.6">IO_L9P_T1L_N4_AD12P_66</text>
<text x="142.3" y="82.5">IO_L8N_T1L_N3_AD5N_66</text>
<text x="142.5" y="83.4">IO_L8P_T1L_N2_AD5P_66</text>
<text x="143" y="78.1">IO_L11P_T1U_N8_GC_66</text>
<text x="153" y="83.8">AR24</text>
<text x="153" y="82.9">AT25</text>
<text x="153" y="82">AT26</text>
<text x="153" y="81.2">AN23</text>
<text x="153" y="80.3">AP23</text>
<text x="153" y="79.5">AR26</text>
<text x="153" y="78.6">AR27</text>
<text x="275.9" y="83.9">B</text>
<text x="121.7" y="85.6">AM27</text>
<text x="121.8" y="89.9">AH23</text>
<text x="121.8" y="87.3">AK24</text>
<text x="121.8" y="86.4">AH22</text>
<text x="121.9" y="84.7">AL25</text>
<text x="122.1" y="88.2">AJ24</text>
<text x="122.1" y="89">AJ23</text>
<text x="125" y="89.5">IO_L17N_T2U_N9_AD10N_66</text>
<text x="125" y="88.6">IO_L18P_T2U_N10_AD2P_66</text>
<text x="125" y="87.7">IO_L18N_T2U_N11_AD2N_66</text>
<text x="125" y="86.9">IO_T2U_N12_66</text>
<text x="125" y="86">IO_T3U_N12_66</text>
<text x="125" y="85.1">IO_L19P_T3L_N0_DBC_AD9P_66</text>
<text x="125" y="84.2">IO_L19N_T3L_N1_DBC_AD9N_66</text>
<text x="139.9" y="84.2">IO_L7N_T1L_N1_QBC_AD13N_66</text>
<text x="140.1" y="85.1">IO_L7P_T1L_N0_QBC_AD13P_66</text>
<text x="141.8" y="89.5">IO_L5N_T0U_N9_AD14N_66</text>
<text x="141.8" y="87.7">IO_L6N_T0U_N11_AD6N_66</text>
<text x="142.1" y="88.6">IO_L6P_T0U_N10_AD6P_66</text>
<text x="144.2" y="86.9">IO_T0U_N12_VRP_66</text>
<text x="146.1" y="86">IO_T1U_N12_66</text>
<text x="153" y="89.9">AT24</text>
<text x="153" y="89">AU24</text>
<text x="153" y="88.2">AV26</text>
<text x="153" y="87.3">AV27</text>
<text x="153" y="86.4">AU27</text>
<text x="153" y="85.6">AT27</text>
<text x="153" y="84.7">AR23</text>
<text x="121.7" y="94.3">AM25</text>
<text x="121.8" y="93.4">AK22</text>
<text x="121.8" y="92.5">AK23</text>
<text x="121.8" y="91.7">AH25</text>
<text x="121.9" y="95.1">AL24</text>
<text x="122.1" y="90.8">AJ25</text>
<text x="125" y="95.6">IO_L14P_T2L_N2_GC_66</text>
<text x="125" y="94.7">IO_L14N_T2L_N3_GC_66</text>
<text x="125" y="93.9">IO_L15P_T2L_N4_AD11P_66</text>
<text x="125" y="93">IO_L15N_T2L_N5_AD11N_66</text>
<text x="125" y="92.1">IO_L16P_T2U_N6_QBC_AD3P_66</text>
<text x="125" y="91.2">IO_L16N_T2U_N7_QBC_AD3N_66</text>
<text x="125" y="90.3">IO_L17P_T2U_N8_AD10P_66</text>
<text x="140.2" y="91.2">IO_L4N_T0U_N7_DBC_AD7N_66</text>
<text x="140.5" y="92.1">IO_L4P_T0U_N6_DBC_AD7P_66</text>
<text x="141.9" y="93">IO_L3N_T0L_N5_AD15N_66</text>
<text x="142.1" y="90.3">IO_L5P_T0U_N8_AD14P_66</text>
<text x="142.2" y="93.9">IO_L3P_T0L_N4_AD15P_66</text>
<text x="144.8" y="94.7">IO_L2N_T0L_N3_66</text>
<text x="144.9" y="95.6">IO_L2P_T0L_N2_66</text>
<text x="153" y="95.1">AW25</text>
<text x="153" y="94.3">AW26</text>
<text x="153" y="93.4">AU23</text>
<text x="153" y="92.5">AV23</text>
<text x="153" y="91.7">AU25</text>
<text x="153" y="90.8">AV25</text>
<text x="121.7" y="96">AM24</text>
<text x="121.7" y="96.9">AM23</text>
<text x="125" y="97.3">IO_L13P_T2L_N0_GC_QBC_66</text>
<text x="125" y="96.4">IO_L13N_T2L_N1_GC_QBC_66</text>
<text x="142.7" y="96.4">IO_L1N_T0L_N1_DBC_66</text>
<text x="142.9" y="97.3">IO_L1P_T0L_N0_DBC_66</text>
<text x="153" y="96.9">AW23</text>
<text x="153" y="96">AW24</text>
<text x="3" y="132.5">C</text>
<text x="275.9" y="132.5">C</text>
<text x="2.9" y="181.1">D</text>
<text x="275.9" y="181.1">D</text>
<text x="19.2" y="204.6">1</text>
<text x="53.5" y="204.6">2</text>
<text x="87.8" y="204.6">3</text>
<text x="122.1" y="204.6">4</text>
<text x="156.5" y="204.6">5</text>
<text x="190.8" y="204.6">6</text>
<text x="225.1" y="204.6">7</text>
<text x="259.5" y="204.6">8</text>
</g>
<g font-size=".8" fill="#000080">
<text x="92.1" y="75.5">P42 SHIFT LEVEL 1.8V-3.3V[6C]</text>
<text x="135.8" y="74.2">U68G</text>
<text x="173.4" y="77.3">P42 SHIFT LEVEL 1.8V-3.3V[6C]</text>
<text x="90.2" y="81.6">P50 M88 MODULE[6B]</text>
<text x="90.2" y="80.8">P50 M88 MODULE[6B]</text>
<text x="90.2" y="79">P50 M88 MODULE[6B]</text>
<text x="90.2" y="78.1">P50 M88 MODULE[6B]</text>
<text x="173.4" y="78.1">P42 SHIFT LEVEL 1.8V-3.3V[6B]</text>
<text x="173.4" y="79">P42 SHIFT LEVEL 1.8V-3.3V[6B]</text>
<text x="173.4" y="79.9">P42 SHIFT LEVEL 1.8V-3.3V[6B]</text>
<text x="173.4" y="80.8">P42 SHIFT LEVEL 1.8V-3.3V[6B]</text>
<text x="173.4" y="81.6">P42 SHIFT LEVEL 1.8V-3.3V[6B]</text>
<text x="173.4" y="82.5">P42 SHIFT LEVEL 1.8V-3.3V[6B]</text>
<text x="173.4" y="83.4">P42 SHIFT LEVEL 1.8V-3.3V[6B]</text>
<text x="87.6" y="84.2">P50 M88 MODULE[5B]</text>
<text x="87.6" y="85.1">P50 M88 MODULE[5B]</text>
<text x="87.6" y="86">P50 M88 MODULE[5B]</text>
<text x="87.6" y="86.9">P50 M88 MODULE[5B]</text>
<text x="87.6" y="87.7">P50 M88 MODULE[5B]</text>
<text x="87.6" y="88.6">P50 M88 MODULE[5B]</text>
<text x="87.6" y="89.5">P50 M88 MODULE[5B]</text>
<text x="173.4" y="84.2">P42 SHIFT LEVEL 1.8V-3.3V[6B]</text>
<text x="173.4" y="85.1">P42 SHIFT LEVEL 1.8V-3.3V[6C]</text>
<text x="173.4" y="86">P42 SHIFT LEVEL 1.8V-3.3V[6C]</text>
<text x="173.4" y="87.7">P42 SHIFT LEVEL 1.8V-3.3V[6C]</text>
<text x="173.4" y="88.6">P42 SHIFT LEVEL 1.8V-3.3V[6C]</text>
<text x="173.4" y="89.5">P42 SHIFT LEVEL 1.8V-3.3V[6C]</text>
<text x="176.1" y="88.9">240R/04</text>
<text x="176.1" y="88.1">R697</text>
<text x="87.6" y="93.9">P50 M88 MODULE[5B]</text>
<text x="87.6" y="90.3">P50 M88 MODULE[5B]</text>
<text x="87.6" y="91.2">P50 M88 MODULE[5B]</text>
<text x="87.6" y="92.1">P50 M88 MODULE[5B]</text>
<text x="87.6" y="95.6">P50 M88 MODULE[5B]</text>
<text x="173.4" y="90.3">P42 SHIFT LEVEL 1.8V-3.3V[6C]</text>
<text x="173.4" y="91.2">P42 SHIFT LEVEL 1.8V-3.3V[6C]</text>
<text x="173.4" y="92.1">P42 SHIFT LEVEL 1.8V-3.3V[6C]</text>
<text x="173.4" y="93">P42 SHIFT LEVEL 1.8V-3.3V[6C]</text>
<text x="173.4" y="93.9">P42 SHIFT LEVEL 1.8V-3.3V[6C]</text>
<text x="173.4" y="94.7">P42 SHIFT LEVEL 1.8V-3.3V[6C]</text>
<text x="173.4" y="95.6">P42 SHIFT LEVEL 1.8V-3.3V[6C]</text>
<text x="95" y="97.3">P41 CLK FPGA OSC[4B]</text>
<text x="95" y="96.4">P41 CLK FPGA OSC[4B]</text>
<text x="134.9" y="98.6">XCKU15P-2FFVE1517E</text>
<text x="173.4" y="96.4">P42 SHIFT LEVEL 1.8V-3.3V[6C]</text>
<text x="173.4" y="97.3">P42 SHIFT LEVEL 1.8V-3.3V[6C]</text>
</g>
<g font-size=".8" fill="#800000">
<text x="104.4" y="75.5">SFP-RX-LOS-23</text>
<text x="106.1" y="77.7">M88-MDC-1</text>
<text x="114" y="75.1">SFP-RX-LOS-23</text>
<text x="155.8" y="76.8">SFP-RX-LOS-24</text>
<text x="155.8" y="77.7">SFP-RX-LOS-1</text>
<text x="165.4" y="77.3">SFP-RX-LOS-24</text>
<text x="99" y="81.6">M88-MDIO-0</text>
<text x="99.1" y="79">M88-MDIO-1</text>
<text x="99.3" y="80.8">M88-MDC-0</text>
<text x="99.4" y="78.1">M88-MDC-1</text>
<text x="106.1" y="81.2">M88-MDIO-0</text>
<text x="106.1" y="80.3">M88-MDC-0</text>
<text x="106.1" y="78.6">M88-MDIO-1</text>
<text x="114" y="83.8">M88_RXD3</text>
<text x="155.8" y="78.6">SFP-RX-LOS-2</text>
<text x="155.8" y="79.5">SFP-RX-LOS-3</text>
<text x="155.8" y="80.3">SFP-RX-LOS-4</text>
<text x="155.8" y="81.2">SFP-RX-LOS-5</text>
<text x="155.8" y="82">SFP-RX-LOS-6</text>
<text x="155.8" y="82.9">SFP-RX-LOS-7</text>
<text x="155.8" y="83.8">SFP-RX-LOS-8</text>
<text x="165.4" y="78.1">SFP-RX-LOS-1</text>
<text x="165.4" y="79">SFP-RX-LOS-2</text>
<text x="165.4" y="79.9">SFP-RX-LOS-3</text>
<text x="165.4" y="80.8">SFP-RX-LOS-4</text>
<text x="165.4" y="81.6">SFP-RX-LOS-5</text>
<text x="165.4" y="82.5">SFP-RX-LOS-6</text>
<text x="165.4" y="83.4">SFP-RX-LOS-7</text>
<text x="96.5" y="84.2">M88_RXD3</text>
<text x="96.5" y="85.1">M88_RXD2</text>
<text x="96.5" y="86">M88_RXD1</text>
<text x="96.5" y="86.9">M88_RXD0</text>
<text x="96.5" y="87.7">M88_RXCTL</text>
<text x="96.5" y="88.6">M88_TXD3</text>
<text x="96.5" y="89.5">M88_TXD2</text>
<text x="114" y="86.4">M88_RXD0</text>
<text x="114" y="85.6">M88_RXD1</text>
<text x="114" y="84.7">M88_RXD2</text>
<text x="114" y="87.3">M88_RXCTL</text>
<text x="114" y="89.9">M88_TXD1</text>
<text x="114" y="89">M88_TXD2</text>
<text x="114" y="88.2">M88_TXD3</text>
<text x="155.8" y="84.7">SFP-RX-LOS-9</text>
<text x="155.8" y="85.6">SFP-RX-LOS-10</text>
<text x="155.8" y="87.3">SFP-RX-LOS-11</text>
<text x="155.8" y="88.2">SFP-RX-LOS-12</text>
<text x="155.8" y="89">SFP-RX-LOS-13</text>
<text x="155.8" y="89.9">SFP-RX-LOS-14</text>
<text x="165.4" y="84.2">SFP-RX-LOS-8</text>
<text x="165.4" y="85.1">SFP-RX-LOS-9</text>
<text x="165.4" y="86">SFP-RX-LOS-10</text>
<text x="165.4" y="87.7">SFP-RX-LOS-11</text>
<text x="165.4" y="88.6">SFP-RX-LOS-12</text>
<text x="165.4" y="89.5">SFP-RX-LOS-13</text>
<text x="96.5" y="93.9">M88_RXC</text>
<text x="96.5" y="90.3">M88_TXD1</text>
<text x="96.5" y="91.2">M88_TXD0</text>
<text x="96.5" y="92.1">M88_TXCTL</text>
<text x="96.5" y="95.6">M88_TXC</text>
<text x="114" y="93.4">M88_RXC</text>
<text x="114" y="95.1">M88_TXC</text>
<text x="114" y="91.7">M88_TXCTL</text>
<text x="114" y="90.8">M88_TXD0</text>
<text x="155.8" y="90.8">SFP-RX-LOS-15</text>
<text x="155.8" y="91.7">SFP-RX-LOS-16</text>
<text x="155.8" y="92.5">SFP-RX-LOS-17</text>
<text x="155.8" y="93.4">SFP-RX-LOS-18</text>
<text x="155.8" y="94.3">SFP-RX-LOS-19</text>
<text x="155.8" y="95.1">SFP-RX-LOS-20</text>
<text x="165.4" y="90.3">SFP-RX-LOS-14</text>
<text x="165.4" y="91.2">SFP-RX-LOS-15</text>
<text x="165.4" y="92.1">SFP-RX-LOS-16</text>
<text x="165.4" y="93">SFP-RX-LOS-17</text>
<text x="165.4" y="93.9">SFP-RX-LOS-18</text>
<text x="165.4" y="94.7">SFP-RX-LOS-19</text>
<text x="165.4" y="95.6">SFP-RX-LOS-20</text>
<text x="175" y="92.5">GND</text>
<text x="104.4" y="97.3">SYS-200M-CLK_P</text>
<text x="104.4" y="96.4">SYS-200M-CLK_N</text>
<text x="114" y="96.9">SYS-200M-CLK_P</text>
<text x="114" y="96">SYS-200M-CLK_N</text>
<text x="155.8" y="96">SFP-RX-LOS-21</text>
<text x="155.8" y="96.9">SFP-RX-LOS-22</text>
<text x="165.4" y="96.4">SFP-RX-LOS-21</text>
<text x="165.4" y="97.3">SFP-RX-LOS-22</text>
</g>
<g font-size=".6" fill="#000080">
<text x="124.4" y="74.1">BANK 66</text>
<text x="107.1" y="94" transform="rotate(90 107.1 94)">TP62</text>
<text x="110.6" y="92.4" transform="rotate(90 110.6 92.4)">TP61</text>
</g>
</svg>
